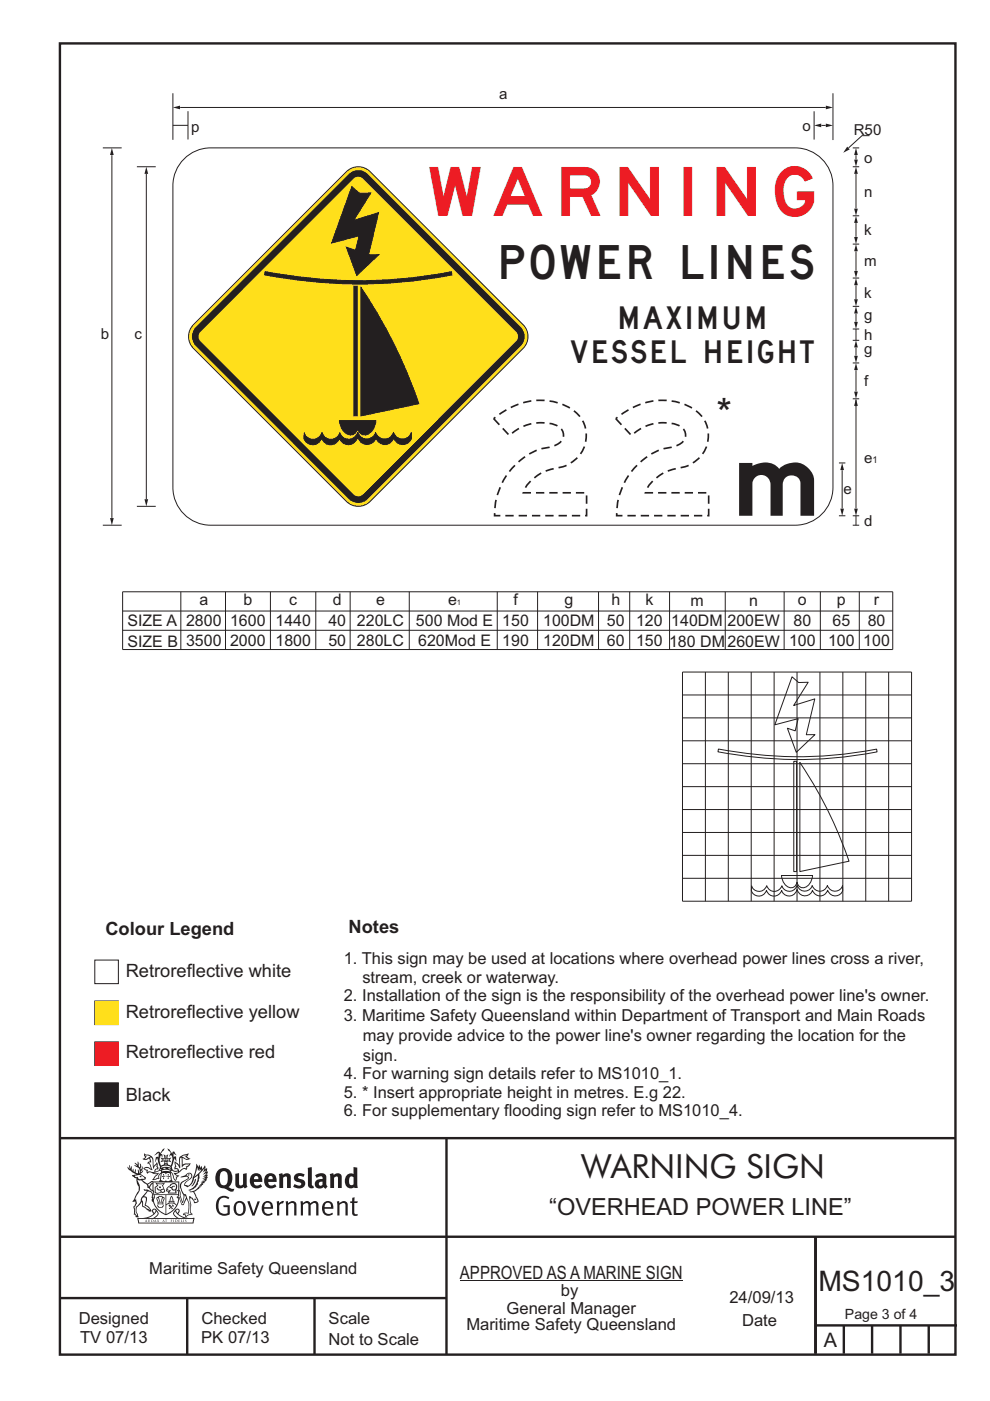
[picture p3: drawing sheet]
<svg xmlns="http://www.w3.org/2000/svg" width="210mm" height="297mm" viewBox="0 0 210 297" stroke-linecap="round" stroke-linejoin="round" font-family="sans-serif">
<g fill="none" stroke="#231f20" stroke-width=".51">
<path d="M12.7 9.2h190v278h-190zM12.7 241.3h189.9M94.7 241.4v45.8M12.7 275.2h82M12.7 262.2h190.1M39.7 275.2v12M66.7 275.2v12M173 262.2v24.8M173 281h30M179 281v6M185 281v6M191 281v6"/>
<path d="M197 281v6"/>
</g>
<g fill="#231f20">
<path d="M47 248.5a2.55 2.55 0 0 0 0 2.7l.3 .1a.81 .81 0 0 0 1-.9v-.6a1.04 1.04 0 0 0-1.1-1.5zM46.3 248.1a1.82 1.82 0 0 1 2.1-.2 1.82 1.82 0 0 1 .9 1.9 2.29 2.29 0 0 1-.8 1.9l.7 .3h.5l-.2 .6a2.87 2.87 0 0 1-2-.7 2.12 2.12 0 0 1-1.7-3.1z" fill-rule="evenodd"/>
<path d="M49.9 248.9l.8-.2v2a.46 .46 0 0 0 .2 .6 .46 .46 0 0 0 .7-.2v-2.2l.7-.2v2.4l.2 .5-.6 .4-.2-.3a1.02 1.02 0 0 1-1.2 .2 1.02 1.02 0 0 1-.6-1.1z" fill-rule="evenodd"/>
<path d="M54 249.5l-.1 .5h.9a.49 .49 0 0 0-.2-.6 .49 .49 0 0 0-.6 .1zM53.4 249.2a1.34 1.34 0 0 1 1.6-.3 1.34 1.34 0 0 1 .6 1.5v.2h-1.7a.77 .77 0 0 0 .5 .8 .77 .77 0 0 0 .9-.3l.3 .4a1.59 1.59 0 0 1-2.1 .2 1.59 1.59 0 0 1-.4-2z" fill-rule="evenodd"/>
<path d="M57 249.5l-.1 .5h.9a.49 .49 0 0 0-.2-.6 .49 .49 0 0 0-.6 .1zM56.4 249.2a1.34 1.34 0 0 1 1.6-.3 1.34 1.34 0 0 1 .7 1.5v.2h-1.8a.77 .77 0 0 0 .5 .8 .77 .77 0 0 0 .9-.3l.3 .4a1.59 1.59 0 0 1-2 .2 1.59 1.59 0 0 1-.5-2z" fill-rule="evenodd"/>
<path d="M59.1 248.9l.8-.2 .1 .4a.95 .95 0 0 1 1-.3 .95 .95 0 0 1 .7 .8v2.3h-.8v-2.3a.46 .46 0 0 0-.8 .1v2.2h-.9z" fill-rule="evenodd"/>
<path d="M62.5 249.1a1.75 1.75 0 0 1 2.1-.1l-.2 .5-.6-.2a.43 .43 0 0 0-.6 .3l.4 .3a1.04 1.04 0 0 1 1.2 1.2 1.04 1.04 0 0 1-1.4 .9l-1.2-.4 .3-.6 1 .4 .4-.4a.88 .88 0 0 0-1-.5l-.4-.2-.1-.4z" fill-rule="evenodd"/>
<path d="M65.3 247.6l.8-.2 .1 3.8 .2 .2 .2 .5a.88 .88 0 0 1-1-.1 .88 .88 0 0 1-.3-1z" fill-rule="evenodd"/>
<path d="M67.8 250.6a.43 .43 0 0 0-.1 .7 .43 .43 0 0 0 .7-.1v-.7zM66.8 249.2a1.7 1.7 0 0 1 2.4 .1v1.8l.3 .4-.4 .5-.5-.3a1.03 1.03 0 0 1-1.7-.2 1.03 1.03 0 0 1 .8-1.5h.7v-.4a.8 .8 0 0 0-1.2 .1z" fill-rule="evenodd"/>
<path d="M69.9 248.9l.8-.2 .1 .4a.95 .95 0 0 1 1-.3 .95 .95 0 0 1 .7 .8v2.3h-.8v-2.3a.46 .46 0 0 0-.8 .1v2.2h-.8z" fill-rule="evenodd"/>
<path d="M74.3 249.5a1.48 1.48 0 0 0 0 1.7l.4 .1 .3-.2v-1.5l-.3-.2zM75 247.4l.8 .2 .1 4.3h-.7l-.1-.2a1.26 1.26 0 0 1-1.4 0 1.26 1.26 0 0 1-.6-1.3 1.29 1.29 0 0 1 .5-1.3 1.29 1.29 0 0 1 1.4-.2z" fill-rule="evenodd"/>
<path d="M46.4 253.9a1.72 1.72 0 0 1 2.2 0l-.2 .3a1.24 1.24 0 0 0-1.4-.1 1.24 1.24 0 0 0-.7 1.3 1.49 1.49 0 0 0 1.3 2l.7-.2v-1.3h-.9l-.1-.4h1.4v2a1.93 1.93 0 0 1-2.2-.1 1.93 1.93 0 0 1-.7-2.2l.2-.7z" fill-rule="evenodd"/>
<path d="M50.3 255.2a1.65 1.65 0 0 0 .3 2.2 .99 .99 0 0 0 1-1.5 .78 .78 0 0 0-.4-.8 .78 .78 0 0 0-.9 .1zM50 254.9a1.33 1.33 0 0 1 1.6-.1 1.33 1.33 0 0 1 .5 1.5 1.31 1.31 0 0 1-1.3 1.5 1.31 1.31 0 0 1-1.3-1.6l.1-.5z" fill-rule="evenodd"/>
<path d="M52.5 254.7l.4-.1 .9 2.6 .8-2.5h.5l-1.1 3h-.5z" fill-rule="evenodd"/>
<path d="M56.2 255.2l-.2 .7h1.4a.7 .7 0 0 0-.3-.8 .7 .7 0 0 0-.9 .1zM55.9 255a1.22 1.22 0 0 1 1.5-.2 1.22 1.22 0 0 1 .5 1.5h-1.9a.93 .93 0 0 0 .5 1 .93 .93 0 0 0 1.2-.2l.1 .3a1.43 1.43 0 0 1-1.7 .1 1.43 1.43 0 0 1-.6-1.7z" fill-rule="evenodd"/>
<path d="M58.7 254.8l.4-.2 .1 .5 .4-.3 .6-.2-.2 .6a.66 .66 0 0 0-.8 .6v1.9h-.4z" fill-rule="evenodd"/>
<path d="M60.6 254.8l.4-.2 .1 .5a.94 .94 0 0 1 1-.4 .94 .94 0 0 1 .8 .7v2.3h-.5l-.1-2.5a.81 .81 0 0 0-1.2 .3v2.2h-.4z" fill-rule="evenodd"/>
<path d="M63.7 254.7l.5-.1 .1 .5 .4-.3a.78 .78 0 0 1 1.1 .3 .9 .9 0 0 1 1-.5 .9 .9 0 0 1 .7 .8v2.3h-.4l-.1-2.5a.67 .67 0 0 0-1.1 .3v2.2h-.5v-2.4l-.4-.2-.7 .4v2.2h-.5z" fill-rule="evenodd"/>
<path d="M69 255.2l-.2 .7h1.4a.7 .7 0 0 0-.3-.8 .7 .7 0 0 0-.9 .1zM68.7 255a1.22 1.22 0 0 1 1.5-.2 1.22 1.22 0 0 1 .5 1.5h-1.9a.93 .93 0 0 0 .5 1 .93 .93 0 0 0 1.2-.2l.1 .3a1.44 1.44 0 0 1-1.7 .1 1.44 1.44 0 0 1-.6-1.7z" fill-rule="evenodd"/>
<path d="M71.4 254.8l.5-.2 .1 .5a.94 .94 0 0 1 1-.4 .94 .94 0 0 1 .7 .7v2.3h-.4l-.1-2.5a.81 .81 0 0 0-1.2 .3v2.2h-.5z" fill-rule="evenodd"/>
<path d="M74.7 254l.5-.2v.9h.7l-.1 .4h-.7l.1 2.2 .1 .1h.5l.1 .3a.75 .75 0 0 1-1.2-.6v-2h-.4v-.4h.4z" fill-rule="evenodd"/>
<path d="M30.8 244.9l1.1 .3-.9 .5h-.4l.5-.5zM31.8 245.5l.2-.1a2.44 2.44 0 0 1 .4 2l.1 .4 .7-1-.1 .6 .3 .3a.57 .57 0 0 0-.6 .8l-1-.2-.5 .2 .1-.5-.7-.2 .6-.2 1 .5 .1-.1-.6-1.3-.2-.1 .5-.1zM30.7 244.5l-.2 .4 .3 .4-.6 .4a1.04 1.04 0 0 0 1.4-.1l.2 .7h-.4l-.2 .4a.94 .94 0 0 1 .9 1.1l-.2-.1a1.16 1.16 0 0 0-1.5-.1l.3 .4 .4 .2 .1 .5 .2 .2v-.2a.94 .94 0 0 1 1.1 .2h.9l-1.2 1.2a1.13 1.13 0 0 0 1.2-.2l.4-.1-.1-.4 .5-.7a.83 .83 0 0 0-.6 1.1l-.3-.1-.7 .3 1.1-1.4-.5 .2-.5-.1 1.3-.5-.2-.2-.8 .4v-.3l.2-.2 .3 .1 .1-.3-.2-.4v-.6l-.2-.3-.6 .9v-.7a1.42 1.42 0 0 0-1.7-1.8z" fill-rule="evenodd"/>
<path d="M38.5 245.3l.5-.3 .7-.1-.6 .3 .8 .5h-.3zM38.3 245.5h.2l.1 2a1.69 1.69 0 0 1 1.5-.7l-.7 .5 .1 .5a1.1 1.1 0 0 0-1.5 .6l-.1-.5-.2-.2h-.5l.2-.4-.2-.7a1.42 1.42 0 0 1 .8 1.1l.2-.1zM37.1 246.2l.1 1-.2 .3v.5l.6-.1 .1 .2a.96 .96 0 0 1-1.1-.1l-.1 .1a1.06 1.06 0 0 0 1.3 .2v.1a.72 .72 0 0 1-1 .2l.3 .5 .6 .3-.4 .1-.1 .7-.3-.4-.3-1.1-.4-.4 .4 .9a1.54 1.54 0 0 0 .6 1.2l.2-.3a.58 .58 0 0 1 .5-.7l.1-.2h-.3l-.4-.3 .9-.5a.93 .93 0 0 1 1.1-.5l.1 .2 .2-.1 .1-.5a.99 .99 0 0 0 .7-.9l-1.3 .1-.4 .3v-1.5l.9 .4 .8-.3h-.3l-.5-.4 .4-.7-.7 .2a1.46 1.46 0 0 0-1.3 2.1v.4l-.2-.4z" fill-rule="evenodd"/>
<path d="M35.6 248.9l.2 .1-.1 .4h.3l-.3 .1v.5l-.1-.6h-.3l.3-.1z" fill-rule="evenodd"/>
<path d="M34.6 248.9l.2 .1-.1 .3 .4 .1h-.4v.6l-.1-.5-.3-.1h.3z" fill-rule="evenodd"/>
<path d="M34.3 248.8a.57 .57 0 0 1 .9 .2 .57 .57 0 0 1 .9-.2l.2 1.4-.2 .1a.57 .57 0 0 1-.9-.1 .69 .69 0 0 1-1.1 0zM34.2 248.1l-.3 2.1-.2 .4h2.9l-.1-.4-.3-2.1h-.2v.3l-.8-.1-.9 .1 .1-.3z" fill-rule="evenodd"/>
<path d="M34.2 252.4a.3 .3 0 0 0 .6 0 .3 .3 0 0 0-.6 0zM33.3 251l.3 .3-.3 .3a.79 .79 0 0 0 0 1.3l.8-.2-.1-.3a.55 .55 0 0 1-.7-.6h.1l.1 .3 .4 .1 .8-.2-.4-.7 .4-.3-.7 .1zM33 250.7l1.1 .2 .9-.2-.4 .7 .4 1.1a.56 .56 0 0 1-.8 .3l-.2 .1a.73 .73 0 0 1-.9 .1 .73 .73 0 0 1-.3-.9v-.4l.5-.4z" fill-rule="evenodd"/>
<path d="M35.6 251.9l.7-.5a.58 .58 0 0 1 1-.1 .58 .58 0 0 1-.5 .9l-.2-.3a.43 .43 0 0 1 .6-.3v-.1a.57 .57 0 0 0-.8 .2l-.2-.1-.3 .2 .4 .1a.55 .55 0 0 0 .9 .5v.5h-1.3l.3-.4-.1-.2-.6 .1 .2-.2-.2-.1zM35.4 251.8l-.1 .2a.39 .39 0 0 0 .2 .7l.3-.1-.2 .5h1.9l-.1-.8a.86 .86 0 0 0-.1-1.4 .86 .86 0 0 0-1.3 .4z" fill-rule="evenodd"/>
<path d="M36 254.8h.8v.2h-.8zM36.4 253.8l.2 .8h-.4zM36.4 253.5l-.3 .5-.1 .6h-.2v.4l-.7 .4 .1 .2a1.48 1.48 0 0 1 2.2 .1l.2-.1-.6-.5v-.5h-.2l-.1-.6z" fill-rule="evenodd"/>
<path d="M35.8 255.4l.3 .1 .2 .3 .3-.2-.2-.2a.38 .38 0 0 1 .4 .5l-.1-.2-.3 .3 .3 .2-.3 .2-.1-.3-.4 .3-.1-.2 .4-.3-.2-.1-.1 .1z" fill-rule="evenodd"/>
<path d="M34.5 254h.2v.2l-.3 .6h-.1zM33.6 255.3h.9v.2a.55 .55 0 0 1-.8 .4v-.2h-.2zM33.4 254h.2l.2 .8h-.2zM33.6 255h.8l.1 .1-.8 .1zM33.8 253.7h.5l-.2 1.1h-.2zM33.3 253.8l-.1 .3 .3 1.2a.48 .48 0 0 0-.1 .5 .48 .48 0 0 0 .4 .3l.6-.1a.49 .49 0 0 0 .2-.7l.3-1.2-.1-.3a1.42 1.42 0 0 0-1.5 0z" fill-rule="evenodd"/>
<path d="M33.6 251.6h.5l.1 .3h-.4z" fill-rule="evenodd"/>
<path d="M41.3 250.1l.3-.2-.2 .9-.6 .7h-.2l.5-.7z" fill-rule="evenodd"/>
<path d="M39.7 249l.3-.2 .5 .2a.88 .88 0 0 1-.6 1.1 1.22 1.22 0 0 0-.8 1.3l.5 .2a.72 .72 0 0 0 .9-.4l.5-.8 .2-.6 .8-.6v.3a2.85 2.85 0 0 1-2 2.8l.1 .1a2.13 2.13 0 0 0 1.9-1.5l-.1-.2a2.01 2.01 0 0 0 .3-1.8l1.2-1.3-.4 1 .7-.5-.7 1 .8-.4-.8 .8 .7-.1-.9 .5 .8-.1-.8 .4h.7l-.8 .3 .3 .2h-.4l.2 .4-.4-.1 .2 .3h-.4l.1 .3h-.1a2.16 2.16 0 0 1-2 1l.1 .2h.4a.76 .76 0 0 1 .7 .7l.5 1.2-.6 .2a1.45 1.45 0 0 0-1.2-1.3l.3 1.8-.1 1.9 .4 .2a1.07 1.07 0 0 0-1.2 .4v-.3l-.5-.2a.87 .87 0 0 1 1-.1l.1-.7a4.4 4.4 0 0 0-.6-3.1l-.1-.3h-.2a2.16 2.16 0 0 1-.7-2.2l.3-.3 1.2-.8a.55 .55 0 0 0-.4-.7zM37.8 252.4a.76 .76 0 0 1 .3 1.1l.6 1.6 .4-1.7 .2 .1a.61 .61 0 0 1-.1 .9l-.3 .9h-.2l-.7-1.6-.3 .1a1.18 1.18 0 0 0 .1-1.4zM41.8 247.5l.2 .8 .3-.6v.6l.3-.5a1.9 1.9 0 0 1-1.1 1.4l-.3 .3zM38.2 249.6l1.4-.1 .2 .1v.3l-.5 .3a1.26 1.26 0 0 0-1 1.9l.2 .7a1.84 1.84 0 0 1 .2 2l-.4-1.3a.96 .96 0 0 0-.4-1.3l-.4 .3a.78 .78 0 0 1-.1 1.3l.2 .2h.4l.4 1.1a.38 .38 0 0 0 .2 .4 .38 .38 0 0 0 .4-.1l.6-1.2a2.94 2.94 0 0 1 .3 2.5v.5l-.8-.1-.3 .4v.2l.4-.1 .1 .4 .2 .1a1.02 1.02 0 0 1 1.3-.5l-.1-.4-.3-.1 .2-1.7-.3-1.4 .1 .1a1.14 1.14 0 0 1 .7 .9 .63 .63 0 0 0 .9-.2 .63 .63 0 0 0-.2-.8l-.6-1.3 .9-.6 .2-.3 .2-.1v-.2h.3l-.1-.3h.4l-.1-.3 .5-.1-.2-.2 .5-.4 .1-.2-.3 .1 .5-.6-.3 .1 .3-.6-.4 .1 .4-.5v-.3l-.3 .2 .1-.6v-.3l-.4 .3-.1-.8-.5 .8-.2-.7-.2 .5-.3-.8-.1 .6-.5-.8-.1 1.4-.7 1.9a1.81 1.81 0 0 1-.9 1.4l-.6-.2a1.75 1.75 0 0 1 1.1-1.2 .75 .75 0 0 0 .1-1.3 .75 .75 0 0 0-1.2 .5z" fill-rule="evenodd"/>
<path d="M41.2 254.2l.3-.1 .1 .3h-.4z" fill-rule="evenodd"/>
<path d="M29.4 258.4h11.6l-.2 .8h-11.3zM31.3 258.2l.5-.1a2.48 2.48 0 0 0 1.4-1.3l.2 .6-.5 .5-.4 .3zM32.5 256.6l.3-.2 .2 .2-.3 .6zM37.2 256.8a2.65 2.65 0 0 0 1.8 1.4h-1.1l-.5-.3-.5-.5zM37.4 256.6l.2-.2 .3 .2-.3 .6zM29.2 258.2l.1 1.2h11.7l.3-1.1-.2-.1a4.1 4.1 0 0 1-3.3-.9l.3-.4-.1-.5a1.06 1.06 0 0 0-1.3 .9l.2 .4 .6 .5h-4.7l.3-.1a.84 .84 0 0 0 .6-.7 .84 .84 0 0 0-.5-.9l-.3-.2-.5 .1-.1 .5 .3 .4a4.2 4.2 0 0 1-3.4 .9z" fill-rule="evenodd"/>
<path d="M31 258.7l.1 .2h-.2zM31 258.6l-.3 .5 .4-.1 .2 .1z" fill-rule="evenodd"/>
<path d="M31.3 258.6h.2v.4a.25 .25 0 0 0 .3-.1 .25 .25 0 0 0-.1-.3h.1a.29 .29 0 0 1 0 .4 .29 .29 0 0 1-.4 0 .29 .29 0 0 1 0-.4z" fill-rule="evenodd"/>
<path d="M32.2 258.6a.22 .22 0 0 1 .3 .2 .22 .22 0 0 1-.3 .2zM32 258.6v.5a.33 .33 0 0 0 .5-.1 .33 .33 0 0 0 0-.4 .33 .33 0 0 0-.5 0z" fill-rule="evenodd"/>
<path d="M32.9 258.7l.1 .2h-.2zM32.9 258.6l-.2 .5 .3-.1 .2 .1z" fill-rule="evenodd"/>
<path d="M33.3 258.6h.2v.2l.3-.2-.2 .2 .2 .3-.3-.2-.1 .2h-.1l.2-.3z" fill-rule="evenodd"/>
<path d="M34.7 258.7l.1 .2h-.2zM34.7 258.6l-.3 .5 .4-.1 .2 .1z" fill-rule="evenodd"/>
<path d="M35 258.6h.4h-.1v.5h-.2l.1-.5z" fill-rule="evenodd"/>
<path d="M36.2 258.6h.3h-.2v.2h.2h-.2l.1 .3h-.2z" fill-rule="evenodd"/>
<path d="M36.7 258.6h.2v.5h-.2z" fill-rule="evenodd"/>
<path d="M37.3 258.6a.22 .22 0 0 1 .3 .2 .22 .22 0 0 1-.3 .2zM37.1 258.6v.5a.33 .33 0 0 0 .5-.1 .33 .33 0 0 0 0-.4 .33 .33 0 0 0-.5 0z" fill-rule="evenodd"/>
<path d="M37.8 258.6h.3h-.1v.2h.1h-.1v.2l.1 .1h-.3z" fill-rule="evenodd"/>
<path d="M38.3 258.6h.3l-.1 .4 .2 .1h-.4z" fill-rule="evenodd"/>
<path d="M38.9 258.6h.2v.5h-.2z" fill-rule="evenodd"/>
<path d="M39.3 258.6h.2l-.2 .1 .2 .2-.1 .2h-.1v-.2l.2 .1z" fill-rule="evenodd"/>
<path d="M34.2 247.4a1.51 1.51 0 0 1 2 .2 2.67 2.67 0 0 0-2.1 0zM35.7 247.6l.4 .2 .1 .2-.4-.1zM34.6 247.7l.4-.1 .2 .2h-.4zM34 247.9l.3 .1-.3 .1zM34.9 246.9l.3-.2 .2 .2zM34.9 245.7h.2v.4h-.2zM35 245.1l.2 .2 .2-.2-.1 .4h-.2zM35.1 246.3h.2l.1 .4-.2-.2-.2 .2zM35.3 245.7h.2v.4h-.2zM34.4 245.7l.3 .1v.2l-.3 .1 .2-.2zM35.7 245.8l.3-.1-.2 .2 .2 .2-.4-.1zM32.7 244.9l1-.5-.1 1-.2-.1-.4 .1-.2 1.1 .5-1 .2 .9a1.84 1.84 0 0 1 .3 1.7l.4 .1a2.48 2.48 0 0 1 2.2 .1l.2-.3-.2-.7 .7-1.7 .4 .6-.2-1-.2-.1-.2 .3v-.9l.6 .4-.6-.7h-.3l-.1 .4-.5-.8-.5-.3 .2 .4 .5 .6-.4 .7 .4-.3a2.06 2.06 0 0 1 0 2.2l-.6-.2-.1-.6 .1-.1 .8 .2-.4-.5 .4-.5-.7 .2-.2-.2 .2-.7-.5 .4-.5-.4 .2 .7-.2 .2-.7-.2 .4 .5-.4 .5 .7-.2 .2 .1-.2 .6-.5 .2a2.02 2.02 0 0 1 0-2.2l.3 .5-.1-.6-.3-.1 .8-1.2-.5 .3-.4 .7-.2-.3a.8 .8 0 0 0-.8 .5z" fill-rule="evenodd"/>
<path d="M29.2 250.1l.3 .2a.61 .61 0 0 1 .8 .3l.3 .2a.8 .8 0 0 1 .6 1l.4 .1 .5 .6a1 1 0 0 1 .5 1l-.1 .7v-.5h-.1a.96 .96 0 0 0-.8-1.3l-.3-.2h-.6l-.1-.1-.2 .1 .2 .3h.5l-1.1 1.4-.2 .9-.4 .6a1.33 1.33 0 0 0-.5 1.8l.2 .5a1.26 1.26 0 0 1-.5-1.4l-.1-.4a1.56 1.56 0 0 0 .4-1.7l-.3 .2 .2-.5a3.2 3.2 0 0 0 .7-3zM30.4 253.9h.4a2.06 2.06 0 0 1-.1 1.6l.7 .5 .4 .5-.6-.2-.8-.6-.1-.9a.51 .51 0 0 1 .1-.9zM28.6 249.3a1.52 1.52 0 0 1 2.1 .6l-1.1 .1-.2-.1-.2-.4-.4 .1zM27.5 247v.8l-.3-.4-.2 .1a3.1 3.1 0 0 0 2 1.5l-1 .1 .5 .6 .5 .1v1.1a1.84 1.84 0 0 1-.2 2.5l-.4 .9-.4 .4 .3 .1 .4-.1 .1 .4-.2 .5-.3 .2 .1 1.8 .2-.1 .2 .6h.2l.4-.1-.1-.5a1.3 1.3 0 0 1-.1-1.6l.8-1.1 .2 1.1 .6 .2 .4 .6 .2-.2 .2 .4 .5-.1a1.85 1.85 0 0 0-1.2-1.3l.1-.3a1.39 1.39 0 0 0 0-1.5h-.5l.5-.6a.66 .66 0 0 1 .9-.4 .66 .66 0 0 1 .3 .9l-.1 .4h.2v.1l-.2 .3 .2 .5 .2-.3a2.24 2.24 0 0 0 .1-2.2 .73 .73 0 0 1-.7-.6 .73 .73 0 0 1 .5-.8l.1-.2a.94 .94 0 0 0-.9 .8 .48 .48 0 0 1-.1-.5 .48 .48 0 0 1 .5-.3l.5-.3a.51 .51 0 0 0-.8 .2l-.5 .3-1-.8 .6-.1 .1-.5-1.1-.7 .5-.4v-.4l-.5 .5 .1-.2a.69 .69 0 0 0 .2-1.1v.5l-.3 .2 .1-1.1-.3-.2 .1 .6-.1 .2-.4-1.2v.6l-.7-.3 .6 .6-.6-.2 .2 .3a1 1 0 0 1 .8 1.5l-.2-.8v.8l-.5-.2-.1-.7-.2 .6-.2-.1v-.6l-.2 .4-.2-.2 .1-.7-.2 .5z" fill-rule="evenodd"/>
<path d="M29.5 249.5l.3-.2 .3 .3z" fill-rule="evenodd"/>
<path d="M32.4 250.5h5.6v2l-.2-.1v-1.7h-5.2v2.5h5.2v-.8l.1 .2-.1 1.1v-.3h-2.5v4a4.1 4.1 0 0 0 2.6-3.6l.1-.1a4 4 0 0 1-2.8 3.9 4.2 4.2 0 0 1-2.8-4.7l.1 1.3 .1-.1a3.8 3.8 0 0 0 2.5 3.3v-4h-2.5l-.2-.9z" fill-rule="evenodd"/>
<circle cx="40" cy="249.1" r=".17"/>
</g>
<g fill="#231f20" stroke="#231f20" stroke-width=".21">
<path d="M20.1 220.9h5v5h-5z" fill-rule="evenodd"/>
<path d="M20.1 229.6h5v5h-5z" fill-rule="evenodd"/>
</g>
<path d="M20.1 212.2h5v5h-5z" fill-rule="evenodd" fill="#ffdf1b" stroke="#231f20" stroke-width=".21"/>
<path d="M20.1 212.2h5v5h-5z" fill="#ffdf1b"/>
<path d="M20.1 220.9h5v5h-5z" fill="#ed1c24"/>
<path d="M20.1 203.6h5v5h-5z" fill-rule="evenodd" fill="#fff" stroke="#231f20" stroke-width=".21"/>
<g fill="none" stroke="#231f20" stroke-width=".21">
<path d="M38.2 22.8h136.9M144.8 142.5h48.5v48.6h-48.5zM144.8 157.1h48.5M144.8 152.2h48.5M144.8 147.3h48.5M149.6 142.5v48.6M152.4 158.8a87.7 87.7 0 0 0 33.5 0l.1 .6a88.3 88.3 0 0 1-33.7 0zM154.5 142.5v48.6M159.3 142.5v48.6M164.2 142.5v48.6M168 143.5l1.4 1.2h2l-3.1 4.9 4.5-1.4-1.8 7.6h1.9l-4 3.7-1.9-5.1 1.7 .6 .6-2.6-5 1.3zM169.1 142.5v48.6"/>
<path d="M173.9 142.5v48.6M178.8 142.5v48.6M183.6 142.5v48.6M188.5 142.5v48.6M144.8 176.5h48.5M144.8 171.6h48.5M144.8 166.8h48.5M144.8 161.9h48.5M168.4 161.4h.6v23.4h-.6zM169.7 161.7a89.3 89.3 0 0 1 10.4 20.9l-10.4 2.2zM144.8 186.2h48.5M144.8 181.4h48.5"/>
<path d="M159.4 187.8a1.68 1.68 0 0 0 1.6 1.2 1.68 1.68 0 0 0 1.6-1.2 1.68 1.68 0 0 0 1.6 1.2 1.68 1.68 0 0 0 1.6-1.2 1.68 1.68 0 0 0 1.7 1.2 1.68 1.68 0 0 0 1.6-1.3 1.67 1.67 0 0 0 1.6 1.2 1.67 1.67 0 0 0 1.6-1.1 1.68 1.68 0 0 0 1.6 1.2 1.68 1.68 0 0 0 1.6-1.2 1.68 1.68 0 0 0 1.6 1.2 1.68 1.68 0 0 0 1.6-1.2v1a1.68 1.68 0 0 1-1.6 1.2 1.68 1.68 0 0 1-1.6-1.3 1.68 1.68 0 0 1-1.6 1.3 1.68 1.68 0 0 1-1.6-1.2 1.68 1.68 0 0 1-1.7 1.1 1.68 1.68 0 0 1-1.5-1.3 1.69 1.69 0 0 1-1.6 1.4 1.69 1.69 0 0 1-1.7-1.2 1.68 1.68 0 0 1-1.6 1.2 1.68 1.68 0 0 1-1.6-1.2 1.68 1.68 0 0 1-1.6 1.2 1.68 1.68 0 0 1-1.6-1.2zM165.8 185.6h6.5a2.44 2.44 0 0 1-2.3 2.6l-.7-.6-.3-.6a1.33 1.33 0 0 1-.9 1.2 1.33 1.33 0 0 1-1.4-.5 3.4 3.4 0 0 1-.9-2.1z"/>
</g>
<g fill="#231f20">
<path d="M175.2 22.4l1.5 .4-1.5 .4z"/>
<path d="M36.7 22.8l1.5-.4v.8z"/>
</g>
<path d="M36.7 19.8v9.8" fill="none" stroke="#231f20" stroke-width=".21"/>
<path d="M39 33.7a8 8 0 0 1 5.7-2.3h124a8 8 0 0 1 8 8v64a8 8 0 0 1-8 8h-124a8 8 0 0 1-8-8v-64a8 8 0 0 1 2.3-5.7z" fill-rule="evenodd" fill="#fff" stroke="#231f20" stroke-width=".21"/>
<path d="M73.5 36.4a3.6 3.6 0 0 1 5 0l32.5 32.4a3.6 3.6 0 0 1 0 5.1l-32.5 32.4a3.6 3.6 0 0 1-5 0l-32.5-32.4a3.6 3.6 0 0 1 0-5.1z" fill-rule="evenodd" fill="#ffdf1b" stroke="#231f20" stroke-width=".21"/>
<path d="M41.5 69.3l32.6-32.5a2.86 2.86 0 0 1 3.9 .1l32.5 32.4a2.85 2.85 0 0 1 0 4.1l-32.6 32.5a2.85 2.85 0 0 1-3.9-.1l-32.6-32.5a2.85 2.85 0 0 1 .1-4z" fill-rule="evenodd" fill="#231f20"/>
<path d="M42.5 70.3l32.5-32.5a1.44 1.44 0 0 1 2 .1l32.5 32.5a1.44 1.44 0 0 1-.1 2l-32.5 32.5a1.44 1.44 0 0 1-1.9-.1l-32.5-32.5a1.44 1.44 0 0 1 0-2z" fill-rule="evenodd" fill="#ffdf1b"/>
<g fill="#231f20" stroke="#231f20" stroke-width=".21">
<path d="M74.6 39.6l1.7 1.4 2.4-.1-3.7 5.8 5.3-1.6-2.1 8.9h2.1l-4.6 4.4-2.2-6 1.9 .7 .7-3.1-5.8 1.5z" fill-rule="evenodd"/>
<path d="M64.5 91.7a1.97 1.97 0 0 0 1.9 1.4 1.97 1.97 0 0 0 1.9-1.4 1.98 1.98 0 0 0 1.9 1.4 1.98 1.98 0 0 0 1.9-1.4 1.97 1.97 0 0 0 1.9 1.4 1.97 1.97 0 0 0 1.9-1.4 1.97 1.97 0 0 0 1.9 1.4 1.97 1.97 0 0 0 1.9-1.4 1.98 1.98 0 0 0 1.9 1.4 1.98 1.98 0 0 0 1.8-1.4 1.97 1.97 0 0 0 1.9 1.4 1.97 1.97 0 0 0 1.9-1.4l.1 1.2a1.97 1.97 0 0 1-1.9 1.4 1.97 1.97 0 0 1-1.9-1.4 1.98 1.98 0 0 1-1.9 1.4 1.98 1.98 0 0 1-1.9-1.4 1.98 1.98 0 0 1-2 1.3 1.98 1.98 0 0 1-1.8-1.5 1.99 1.99 0 0 1-1.8 1.6 1.99 1.99 0 0 1-2.1-1.4 1.98 1.98 0 0 1-1.9 1.4 1.98 1.98 0 0 1-1.9-1.4 1.97 1.97 0 0 1-1.8 1.4 1.97 1.97 0 0 1-1.9-1.4z" fill-rule="evenodd"/>
</g>
<g fill="#231f20" stroke="#231f20" stroke-width=".21">
<path d="M56.2 57.6a103.2 103.2 0 0 0 39.5 0l.2 .7a104 104 0 0 1-39.8 0z"/>
<path d="M75.1 60.7h.7v27.5h-.7z"/>
<path d="M76.6 60.9a105.3 105.3 0 0 1 12.3 24.7l-12.3 2.6z"/>
<path d="M72 89.2h7.7a3.2 3.2 0 0 1-2.1 3 1.5 1.5 0 0 1-1.7-1.4 1.56 1.56 0 0 1-1.2 1.4 1.56 1.56 0 0 1-1.7-.6 4 4 0 0 1-1-2.4z"/>
</g>
<path d="M36.7 26.6h3.2M39.9 23.6v6M181.6 36.9v7.3M180.9 45.8h1.3" fill="none" stroke="#231f20" stroke-width=".21"/>
<g fill="#231f20">
<path d="M181.6 35.4l.3 1.5h-.7z"/>
<path d="M181.2 44.2h.7l-.3 1.6z"/>
</g>
<path d="M172.7 23.6v6M174.2 26.6h.9" fill="none" stroke="#231f20" stroke-width=".21"/>
<g fill="#231f20">
<path d="M175.2 26.2l1.5 .4-1.5 .4z"/>
<path d="M172.7 26.6l1.5-.4v.8z"/>
</g>
<path d="M181.6 47.3v2.9" fill="none" stroke="#231f20" stroke-width=".21"/>
<g fill="#231f20">
<path d="M181.6 45.8l.3 1.5h-.7z"/>
<path d="M181.2 50.2h.7l-.3 1.6z"/>
</g>
<path d="M180.9 51.8h1.3M180.9 59h1.3M181.6 53.3v4.1" fill="none" stroke="#231f20" stroke-width=".21"/>
<g fill="#231f20">
<path d="M181.2 57.4h.7l-.3 1.6z"/>
<path d="M181.6 51.8l.3 1.5h-.7z"/>
</g>
<path d="M180.9 65h1.3M181.6 60.5v2.9" fill="none" stroke="#231f20" stroke-width=".21"/>
<g fill="#231f20">
<path d="M181.2 63.4h.7l-.3 1.6z"/>
<path d="M181.6 59l.3 1.5h-.7z"/>
</g>
<path d="M181.6 66.5v1.7" fill="none" stroke="#231f20" stroke-width=".21"/>
<g fill="#231f20">
<path d="M181.2 68.2h.7l-.3 1.6z"/>
<path d="M181.6 65l.3 1.5h-.7z"/>
</g>
<path d="M180.9 69.8h1.3M180.9 72.2h1.3M181.6 69.8v2.4M181.6 73.7v1.7" fill="none" stroke="#231f20" stroke-width=".21"/>
<g fill="#231f20">
<path d="M181.2 75.4h.7l-.3 1.6z"/>
<path d="M181.6 72.2l.3 1.5h-.7z"/>
</g>
<path d="M180.9 77h1.3M181.6 78.5v4.5" fill="none" stroke="#231f20" stroke-width=".21"/>
<g fill="#231f20">
<path d="M181.6 77l.3 1.5h-.7z"/>
<path d="M181.2 83h.7l-.3 1.6z"/>
</g>
<path d="M29 35.4h4M31 36.9v68.9M29 107.4h4" fill="none" stroke="#231f20" stroke-width=".21"/>
<g fill="#231f20">
<path d="M31 35.4l.4 1.5h-.8z"/>
<path d="M30.6 105.8h.8l-.4 1.6z"/>
</g>
<path d="M177.9 98.2h1.4M181.6 86.1v21.7M177.9 109.4h1.4" fill="none" stroke="#231f20" stroke-width=".21"/>
<g fill="#231f20">
<path d="M181.6 84.6l.3 1.5h-.7z"/>
<path d="M181.2 107.8h.7l-.3 1.6z"/>
</g>
<path d="M178.6 99.7v8.1" fill="none" stroke="#231f20" stroke-width=".21"/>
<g fill="#231f20">
<path d="M178.6 98.2l.4 1.5h-.8z"/>
<path d="M178.2 107.8h.8l-.4 1.6z"/>
</g>
<path d="M180.9 35.4h1.3M184.4 28.8h-1.6l-2.8 2.6M180.9 111.4h1.3M180.9 109.4h1.3" fill="none" stroke="#231f20" stroke-width=".21"/>
<path d="M179.7 31.1l.5 .6-1.4 .7z" fill="#231f20"/>
<path d="M176.7 19.8v9.9M180.9 31.4h1.3M181.6 32.9v.9M181.6 109.4v2" fill="none" stroke="#231f20" stroke-width=".21"/>
<g fill="#231f20">
<path d="M181.6 31.4l.3 1.5h-.7z"/>
<path d="M181.2 33.8h.7l-.3 1.6z"/>
</g>
<path d="M21.8 31.4h4M23.7 32.9v76.9M180.9 84.6h1.3M181.6 84.8v1.4M21.8 111.4h4" fill="none" stroke="#231f20" stroke-width=".21"/>
<g fill="#231f20">
<path d="M23.7 31.4l.4 1.5h-.8z"/>
<path d="M23.3 109.8h.8l-.4 1.6z"/>
</g>
<g fill="none" stroke="#231f20" stroke-width=".21">
<path d="M26 129.6h163.4M26 133.6h163.4M26 125.5h163.4v12.2h-163.4zM38.4 125.5v12.2M47.8 125.5v12.2M57.4 125.5v12.2M67 125.5v12.2M74.3 125.5v12.2M86.8 125.5v12.2M105.5 125.5v12.2M114 125.5v12.2M127 125.5v12.2"/>
<path d="M133.6 125.5v12.2M142 125.5v12.2M153.8 125.5v12.2M166.3 125.5v12.2M174 125.5v12.2M182.3 125.5v12.2M97.6 271.6h47.2"/>
</g>
<text font-size="24" fill="#231f20" x="104.7" y="109.4">22</text>
<text font-size="11.2" fill="#231f20" x="156.8" y="109.4">m</text>
<text font-size="10.4" fill="#ed1c24" x="91.1" y="45.8">WARNING</text>
<text font-size="8.5" fill="#231f20" x="152" y="90.6">*</text>
<text font-size="7.2" fill="#231f20" x="106.4" y="59.2">POWER LINES</text>
<text font-size="7.1" fill="#231f20" x="123.2" y="249.8">WARNING SIGN</text>
<text font-size="6" fill="#231f20" x="173.6" y="273.7">MS1010_3</text>
<text font-size="5" fill="#231f20" x="116.5" y="257.6">“OVERHEAD POWER LINE”</text>
<g font-size="4.8" fill="#231f20">
<text x="131.5" y="69.7">MAXIMUM</text>
<text x="121.1" y="77">VESSEL HEIGHT</text>
</g>
<text font-size="4.2" fill="#231f20" x="174.7" y="285.6">A</text>
<g font-size="3.9" fill="#231f20">
<text x="73.9" y="197.9">Notes</text>
<text x="22.4" y="198.3">Colour Legend</text>
<text x="26.7" y="207.1">Retroreflective white</text>
<text x="26.7" y="215.7">Retroreflective yellow</text>
<text x="26.7" y="224.4">Retroreflective red</text>
<text x="26.7" y="233.5">Black</text>
<text x="97.6" y="271.1">APPROVED AS A MARINE SIGN</text>
</g>
<g font-size="3.5" fill="#231f20">
<text x="72.9" y="204.4">1. This sign may be used at locations where overhead power lines cross a river,</text>
<text x="76.9" y="208.3">stream, creek or waterway.</text>
<text x="72.9" y="212.2">2. Installation of the sign is the responsibility of the overhead power line's owner.</text>
<text x="72.9" y="216.5">3. Maritime Safety Queensland within Department of Transport and Main Roads</text>
<text x="77" y="220.7">may provide advice to the power line's owner regarding the location for the</text>
<text x="77" y="224.9">sign.</text>
<text x="72.9" y="228.9">4. For warning sign details refer to MS1010_1.</text>
<text x="72.9" y="232.8">5. * Insert appropriate height in metres. E.g 22.</text>
<text x="72.9" y="236.7">6. For supplementary flooding sign refer to MS1010_4.</text>
<text x="31.7" y="270.1">Maritime Safety Queensland</text>
<text x="119" y="274.8">by</text>
<text x="16.7" y="280.7">Designed</text>
<text x="42.7" y="280.7">Checked</text>
<text x="69.7" y="280.7">Scale</text>
<text x="107.4" y="278.6">General Manager</text>
<text x="154.7" y="276.2">24/09/13</text>
<text x="157.4" y="281.2">Date</text>
<text x="17" y="284.8">TV 07/13</text>
<text x="42.7" y="284.8">PK 07/13</text>
<text x="69.7" y="285.2">Not to Scale</text>
<text x="98.9" y="282.1">Maritime Safety Queensland</text>
</g>
<g font-size="3.4" fill="#231f20">
<text x="42.3" y="128.3">a</text>
<text x="51.6" y="128.3">b</text>
<text x="61.4" y="128.3">c</text>
<text x="70.6" y="128.3">d</text>
<text x="79.8" y="128.3">e</text>
<text x="95" y="128.3">e</text>
<text x="108.9" y="128.3">f</text>
<text x="119.7" y="128.3">g</text>
<text x="129.7" y="128.3">h</text>
<text x="136.9" y="128.3">k</text>
<text x="146.4" y="128.5">m</text>
<text x="158.9" y="128.5">n</text>
<text x="169.2" y="128.3">o</text>
<text x="177.5" y="128.3">p</text>
<text x="185.4" y="128.3">r</text>
<text x="27" y="132.8">SIZE A</text>
<text x="27" y="137.2">SIZE B</text>
<text x="39.5" y="132.7">2800</text>
<text x="39.5" y="137">3500</text>
<text x="48.8" y="132.7">1600</text>
<text x="48.8" y="137">2000</text>
<text x="58.4" y="132.7">1440</text>
<text x="58.4" y="137">1800</text>
<text x="69.6" y="132.7">40</text>
<text x="69.6" y="137">50</text>
<text x="75.7" y="132.7">220LC</text>
<text x="75.7" y="137">280LC</text>
<text x="88.2" y="132.7">500 Mod E</text>
<text x="88.7" y="137">620Mod E</text>
<text x="106.5" y="132.7">150</text>
<text x="106.5" y="137">190</text>
<text x="115.2" y="132.7">100DM</text>
<text x="115.2" y="137">120DM</text>
<text x="128.7" y="132.7">50</text>
<text x="128.7" y="137">60</text>
<text x="134.9" y="132.7">120</text>
<text x="134.9" y="137">150</text>
<text x="141.9" y="137.2">180 DM</text>
<text x="142.4" y="132.8">140DM</text>
<text x="154.3" y="132.8">200EW</text>
<text x="154.3" y="137.2">260EW</text>
<text x="167.4" y="137">100</text>
<text x="168.3" y="132.7">80</text>
<text x="175.6" y="137">100</text>
<text x="176.6" y="132.7">65</text>
<text x="183.1" y="137">100</text>
<text x="184.1" y="132.7">80</text>
</g>
<g font-size="3.2" fill="#231f20">
<text x="105.9" y="20.9">a</text>
<text x="40.6" y="27.9">p</text>
<text x="170.2" y="27.8">o</text>
<text x="181.1" y="28.6">R50</text>
<text x="183.3" y="34.5">o</text>
<text x="183.3" y="41.7">n</text>
<text x="183.3" y="49.9">k</text>
<text x="183.3" y="56.5">m</text>
<text x="183.3" y="63.1">k</text>
<text x="21.4" y="71.9">b</text>
<text x="28.5" y="71.9">c</text>
<text x="183.3" y="67.9">g</text>
<text x="183.3" y="75.1">g</text>
<text x="183.3" y="72.1">h</text>
<text x="183.3" y="81.9">f</text>
<text x="183.3" y="98.1">e</text>
<text x="178.9" y="104.7">e</text>
<text x="183.3" y="111.5">d</text>
</g>
<text font-size="3" fill="#231f20" x="179.2" y="279.7">Page 3 of 4</text>
<text font-size="2" fill="#231f20" x="185.1" y="98.1">1</text>
<text font-size="1.6" fill="#231f20" x="96.9" y="128.3">1</text>
</svg>
